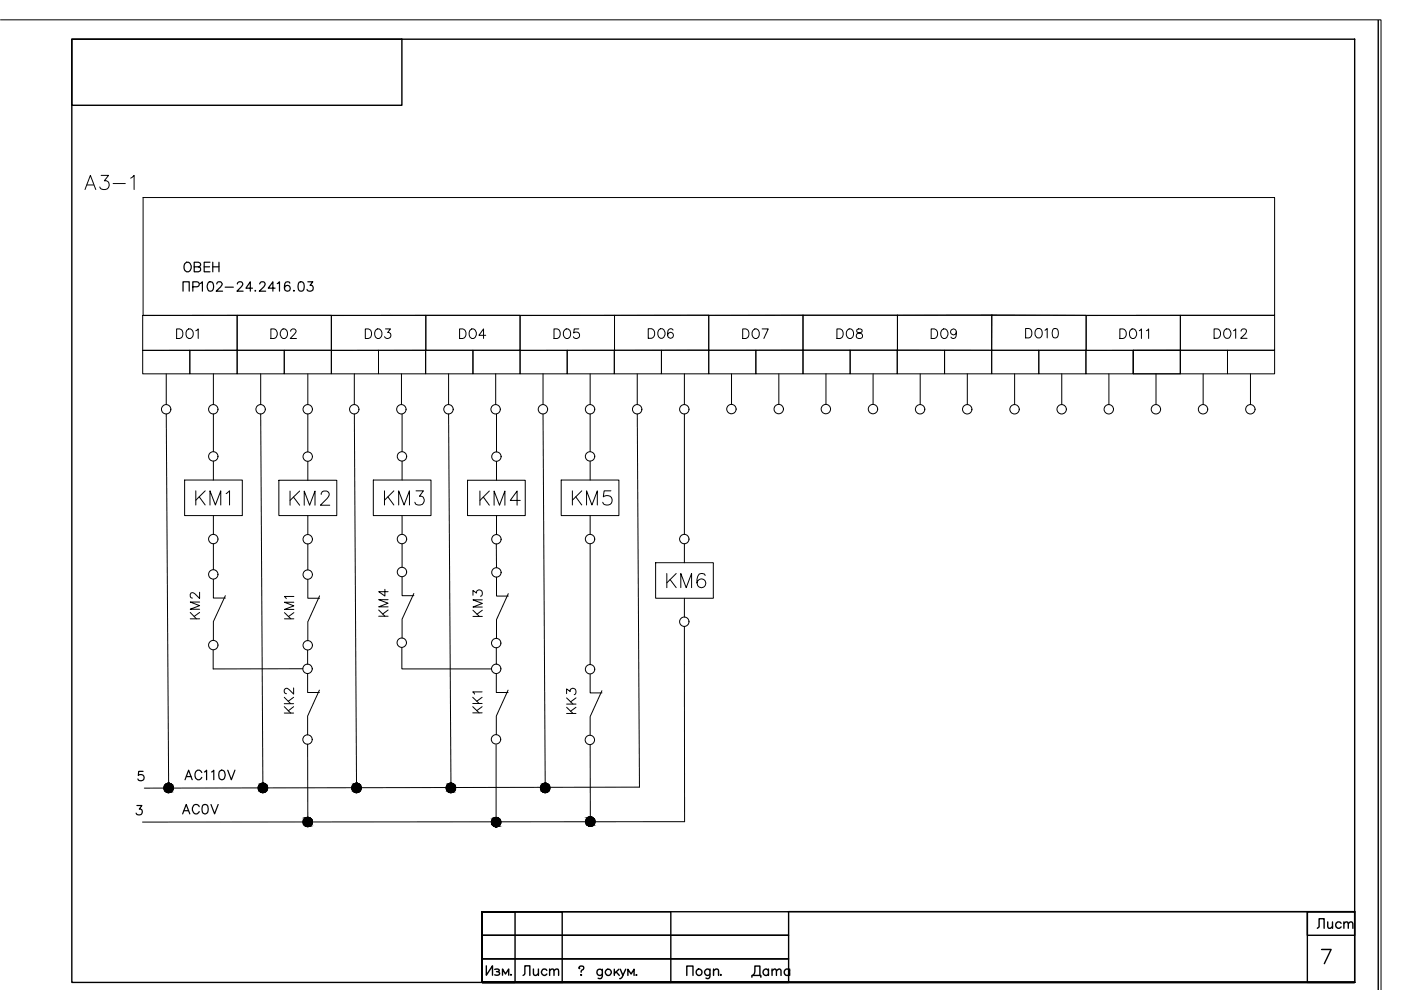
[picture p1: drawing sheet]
<svg xmlns="http://www.w3.org/2000/svg" width="297mm" height="210mm" viewBox="0 0 297 210" stroke-linecap="round" stroke-linejoin="round" font-family="sans-serif">
<g fill="none" stroke="#000" stroke-width=".3">
<path d="M15.2 8.3h272v200h-272zM15.2 8.3h70v14h-70zM292.2 4.2v205.7M102.2 193.3h17v15h-17h7v-15h-7v15v-15h40v15h-40zM102.2 198.3h65v5h-65zM102.2 193.3h65v5h-65zM277.2 193.3h10v15h-10zM277.2 193.3h10v5h-10zM102.2 208.3v-5h65v5h-65h185M103.1 204.8v2l1.3-2v2M104.9 205.5a.69 .69 0 0 1 1 .3l-.1 .1-.5 .1M105.6 206l.3 .4v.2a.81 .81 0 0 1-1 .1"/>
<path d="M106.5 206.8v-1.3l.7 1 .7-1v1.3M145.6 206.8v-2h1.3v2M150.5 205.8a.64 .64 0 0 0-.9-.1 .64 .64 0 0 0 0 .9 .64 .64 0 0 0 .9-.1M150.5 205.5v1.5a.52 .52 0 0 1-.6 .5l-.2-.1M151.3 205.8l.3-.2a.45 .45 0 0 1 .7 .2v1M151.3 205.5v1.3M152.8 206.6l-.1 .1h.2M280.2 201.3h2l-1.4 3"/>
<circle cx="148.2" cy="206.1" r=".67"/>
</g>
<path d="M167.2 193.3h120" fill="none" stroke="#000" stroke-width=".34"/>
<g fill="none" stroke="#000" stroke-width=".21">
<path d="M.1 4.2h292.7v205.7M30.3 41.9h239.9v25h-239.9zM30.3 74.3h9.9v5h-9.9zM30.3 66.9h20v7.4h-20zM35.2 79.3v6.5M40.2 74.3h10.1v5h-10.1zM45.2 79.3v6.5M50.3 74.3h10v5h-10zM50.3 66.9h20v7.4h-20zM55.3 79.3v6.5M60.3 74.3h10v5h-10zM65.3 79.3v6.5"/>
<path d="M70.3 74.3h9.9v5h-9.9zM70.3 66.9h20v7.4h-20zM75.1 79.3v6.5M80.2 74.3h10v5h-10zM85.1 79.3v6.5M90.2 74.3h10.1v5h-10.1zM90.3 66.9h20v7.4h-20zM95.1 79.3v6.5M100.3 74.3h10v5h-10zM105.1 79.3v6.5M110.3 74.3h10v5h-10zM110.3 66.9h20v7.4h-20z"/>
<path d="M115.1 79.3v6.5M120.3 74.3h9.9v5h-9.9zM125.1 79.3v6.5M130.2 74.3h10v5h-10zM130.3 66.9l20-.1v7.4l-20 .1zM135.1 79.3v6.5M140.2 74.3h10.1v5h-10.1zM145.1 79.3v6.5M150.3 74.3h10v5h-10zM150.3 66.9l20-.1v7.4l-20 .1zM155.1 79.3v6.5M160.3 74.3h10v5h-10z"/>
<path d="M165.1 79.3v6.5M170.3 74.3h9.9v5h-9.9zM170.3 66.8h20v7.4h-20zM175.1 79.3v6.5M180.2 74.3h10v5h-10zM185.1 79.3v6.5M190.2 74.3h10.1v5h-10.1zM190.3 66.8h20v7.5l-20-.1zM195.1 79.3v6.5M200.3 74.3h10v5h-10zM205.1 79.3v6.5M210.3 74.3h9.9v5h-9.9z"/>
<path d="M210.3 66.8l20 .1v7.4h-20zM215.1 79.3v6.5M220.2 74.3h10v5h-10zM225.1 79.3v6.5M230.2 74.3h10.1v5h-10.1zM230.3 66.9h20v7.4h-20zM235.1 79.3v6.5M240.3 74.3h10v5h-10zM245.1 79.3v6.5M250.3 66.9h19.9v7.4h-19.9zM250.3 74.3h10v5h-10zM255.1 79.3v6.5"/>
<path d="M260.3 74.3h9.9v5h-9.9zM265.1 79.3v6.5M35.2 87.8l.6 79.3M45.2 87.8v8M45.2 97.8v4M55.3 87.8l.4 79.3M65.3 87.8v8M65.3 97.8v4M75.1 87.8l.5 79.3M85.2 87.8v8M85.2 97.8v4M95.1 87.8l.5 79.3"/>
<path d="M105.3 87.8v8M105.3 97.8v4M115.1 87.8l.5 79.3M125.1 87.8v8M125.1 97.8v4M135.1 87.8l.5 79.1-105 .2M145.1 87.8v25.5M39.1 101.8h12.3v7.5h-12.3zM45.2 109.3v4M45.2 115.3v5.5M59.1 101.8h12.3v7.5h-12.3zM65.3 109.3v4"/>
<path d="M65.3 115.3v5.5M79.1 101.8h12.3v7.5h-12.3zM85.2 109.3v4M85.2 115.3v5M99.1 101.8h12.3v7.5h-12.3zM105.2 115.3l.1 5.1M105.3 109.3v4M119 101.8h12.2v7.5h-12.2zM125.1 109.3v4M125.1 115.3v25.6M139 119.3h12.2v7.5h-12.2zM145.1 115.3v4"/>
<path d="M45.2 137.8v4h19M45.2 122.8v4h2.6M47.8 126.3l-2.6 5.5v4M65.2 137.9v2.9M65.3 122.9v3.9h2.5M67.8 126.3l-2.5 5.5v4.1M85.2 137.3v4.5h19M85.2 122.3v4h2.5M87.7 125.8l-2.5 5.5v4M105.2 137.3v3.5M105.3 122.4v4h2.5M107.8 125.9l-2.5 5.5v4"/>
<path d="M145.1 126.8v4M145.1 132.8v41.4l-114.9 .1M65.2 142.8v4h2.5M65.2 157.8l.1 16.5M67.7 146.3l-2.5 5.5v4M105.2 157.9v16.4M105.2 142.8v4h2.5M107.7 146.3l-2.5 5.5v4M125.1 142.9v4h2.5M125.1 157.9l.1 16.3M127.6 146.4l-2.5 5.5v4"/>
<circle cx="35.2" cy="86.8" r=".99"/>
<circle cx="45.2" cy="96.8" r=".99"/>
<circle cx="45.2" cy="86.8" r=".99"/>
<circle cx="55.3" cy="86.8" r=".99"/>
<circle cx="65.2" cy="96.8" r=".99"/>
<circle cx="65.2" cy="86.8" r=".99"/>
<circle cx="75.1" cy="86.8" r=".99"/>
<circle cx="85.1" cy="86.8" r=".99"/>
<circle cx="85.2" cy="96.8" r=".99"/>
<circle cx="95.1" cy="86.8" r=".99"/>
<circle cx="105.1" cy="86.8" r=".99"/>
<circle cx="105.2" cy="96.8" r=".99"/>
<circle cx="115.1" cy="86.8" r=".99"/>
<circle cx="125.1" cy="96.8" r=".99"/>
<circle cx="125.1" cy="86.8" r=".99"/>
<circle cx="135.1" cy="86.8" r=".99"/>
<circle cx="145.1" cy="86.8" r=".99"/>
<circle cx="155.1" cy="86.7" r=".99"/>
<circle cx="165.1" cy="86.7" r=".99"/>
<circle cx="175.1" cy="86.7" r=".99"/>
<circle cx="185.1" cy="86.7" r=".99"/>
<circle cx="195.1" cy="86.8" r=".99"/>
<circle cx="205.1" cy="86.8" r=".99"/>
<circle cx="215.1" cy="86.8" r=".99"/>
<circle cx="225.1" cy="86.8" r=".99"/>
<circle cx="235.1" cy="86.8" r=".99"/>
<circle cx="245.1" cy="86.8" r=".99"/>
<circle cx="255.1" cy="86.8" r=".99"/>
<circle cx="265.1" cy="86.8" r=".99"/>
<circle cx="45.2" cy="114.3" r=".99"/>
<circle cx="65.2" cy="114.3" r=".99"/>
<circle cx="85.2" cy="114.3" r=".99"/>
<circle cx="105.2" cy="114.3" r=".99"/>
<circle cx="125.1" cy="114.3" r=".99"/>
<circle cx="145.1" cy="114.3" r=".99"/>
<circle cx="45.2" cy="136.8" r=".99"/>
<circle cx="45.2" cy="121.8" r=".99"/>
<circle cx="65.2" cy="121.8" r=".99"/>
<circle cx="65.2" cy="136.8" r=".99"/>
<circle cx="85.2" cy="136.3" r=".99"/>
<circle cx="85.2" cy="121.3" r=".99"/>
<circle cx="105.2" cy="136.3" r=".99"/>
<circle cx="105.2" cy="121.4" r=".99"/>
<circle cx="145.1" cy="131.8" r=".99"/>
<circle cx="65.2" cy="156.8" r=".99"/>
<circle cx="65.2" cy="141.8" r=".99"/>
<circle cx="105.2" cy="156.8" r=".99"/>
<circle cx="105.2" cy="141.8" r=".99"/>
<circle cx="125.1" cy="156.9" r=".99"/>
<circle cx="125.1" cy="141.9" r=".99"/>
<circle cx="35.7" cy="167" r=".99"/>
<circle cx="55.7" cy="167" r=".99"/>
<circle cx="65.2" cy="174.3" r=".99"/>
<circle cx="75.6" cy="167" r=".99"/>
<circle cx="95.6" cy="167" r=".99"/>
<circle cx="105.2" cy="174.3" r=".99"/>
<circle cx="115.6" cy="167" r=".99"/>
<circle cx="125.1" cy="174.2" r=".99"/>
</g>
<g fill="#000" stroke="#000" stroke-width=".21">
<path d="M35.7 166l.3 .1zM35.5 166.1h.5z"/>
<path d="M35.5 166.1l.7 .1zM35.3 166.2h.9z"/>
<path d="M35.5 168h.5zM35.5 168l.3 .1z"/>
<path d="M35.3 166.2l1.1 .1zM35.2 166.3h1.2z"/>
<path d="M35.3 168h.9zM35.3 168h.7z"/>
<path d="M35.2 166.3l1.3 .1-.1-.1zM35 166.4l.2-.1 1.3 .1z"/>
<path d="M35.2 167.9h1.2zM35.2 167.9l1 .1z"/>
<path d="M35 166.4l1.6 .2-.1-.2zM35 166.4l1.6 .2h-1.7z"/>
<path d="M35 167.7l1.4 .2 .1-.2zM35 167.7l1.4 .2h-1.2z"/>
<path d="M34.9 166.6l1.8 .1-.1-.1zM34.9 166.6l1.8 .1h-1.9z"/>
<path d="M34.9 167.6l1.6 .1 .1-.1zM34.9 167.6l1.6 .1h-1.5z"/>
<path d="M34.8 166.7l1.9 .2v-.2zM34.8 166.7l1.9 .2h-1.9z"/>
<path d="M34.8 167.4l1.8 .2 .1-.2zM34.8 167.4l1.8 .2h-1.7z"/>
<path d="M34.8 166.9l1.9 .2v-.2zM34.8 166.9l1.9 .2h-2z"/>
<path d="M34.7 167.1l2 .1v-.1zM34.7 167.1l2 .1h-1.9z"/>
<path d="M34.8 167.2l1.9 .2v-.2zM34.8 167.2l1.9 .2h-1.9z"/>
<path d="M55.7 166l.3 .1zM55.5 166.1h.5z"/>
<path d="M55.5 166.1l.7 .1zM55.3 166.2h.9z"/>
<path d="M55.5 168h.5zM55.5 168l.3 .1z"/>
<path d="M55.3 166.2l1 .1zM55.1 166.3h1.2z"/>
<path d="M55.3 168h.9zM55.3 168h.7z"/>
<path d="M55.1 166.3l1.4 .1-.2-.1zM55.1 166.3l1.4 .1h-1.5z"/>
<path d="M55.1 167.9h1.2zM55.1 167.9l1.1 .1z"/>
<path d="M55 166.4l1.6 .2-.1-.2zM55 166.4l1.6 .2h-1.7z"/>
<path d="M55 167.7l1.3 .2 .2-.2zM55 167.7l1.3 .2h-1.2z"/>
<path d="M54.9 166.6l1.8 .1-.1-.1zM54.9 166.6l1.8 .1h-1.9z"/>
<path d="M54.9 167.6l1.6 .1 .1-.1zM54.9 167.6l1.6 .1h-1.5z"/>
<path d="M54.8 166.7l1.9 .2v-.2zM54.8 166.7l1.9 .2h-1.9z"/>
<path d="M54.8 167.4l1.8 .2 .1-.2zM54.8 167.4l1.8 .2h-1.7z"/>
<path d="M54.8 166.9l2 .2-.1-.2zM54.8 166.9l2 .2h-2z"/>
<path d="M54.8 167.2l1.9 .2v-.2zM54.8 167.2l1.9 .2h-1.9z"/>
<path d="M54.8 167.1l1.9 .1 .1-.1zM54.8 167.1l1.9 .1h-1.9z"/>
<path d="M65.1 173.3h.4zM65 173.3h.5z"/>
<path d="M65 173.3l.7 .1zM64.8 173.4h.9z"/>
<path d="M65 175.2h.5zM65 175.2l.3 .1z"/>
<path d="M64.8 173.4l1.1 .1zM64.6 173.5l.2-.1 1.1 .1z"/>
<path d="M64.8 175.2h.9zM64.8 175.2h.7z"/>
<path d="M64.6 173.5l1.4 .1-.1-.1zM64.6 173.5l1.4 .1h-1.5z"/>
<path d="M64.6 175.1l1.1 .1 .2-.1zM64.6 175.1l1.1 .1z"/>
<path d="M64.5 173.6l1.6 .2-.1-.2zM64.4 173.8l.1-.2 1.6 .2z"/>
<path d="M64.5 174.9l1.4 .2 .1-.2zM64.5 174.9l1.4 .2h-1.3z"/>
<path d="M64.4 173.8l1.8 .1-.1-.1zM64.4 173.8l1.8 .1h-1.9z"/>
<path d="M64.4 174.8l1.6 .1 .1-.1zM64.4 174.8l1.6 .1h-1.5z"/>
<path d="M64.3 173.9l1.9 .2v-.2zM64.3 173.9l1.9 .2h-2z"/>
<path d="M64.3 174.6l1.8 .2 .1-.2zM64.3 174.6l1.8 .2h-1.7z"/>
<path d="M64.2 174.1l2 .2v-.2zM64.2 174.1l2 .2h-2z"/>
<path d="M64.2 174.3l2 .2v-.2zM64.2 174.3l2 .2h-2z"/>
<path d="M64.2 174.5l2 .1v-.1zM64.2 174.5l2 .1h-1.9z"/>
<path d="M75.5 166l.4 .1zM75.3 166.1h.6z"/>
<path d="M75.3 166.1l.8 .1zM75.2 166.2h.9z"/>
<path d="M75.3 168h.6zM75.3 168l.4 .1z"/>
<path d="M75.2 166.2l1 .1zM75 166.3h1.2z"/>
<path d="M75.2 168h.9zM75.2 168h.7z"/>
<path d="M75 166.3l1.4 .1-.2-.1zM75 166.3l1.4 .1h-1.5z"/>
<path d="M75 167.9h1.2zM75 167.9l1.1 .1z"/>
<path d="M74.9 166.4l1.5 .2v-.2zM74.9 166.4l1.5 .2h-1.7z"/>
<path d="M74.9 167.7l1.3 .2 .2-.2zM74.9 167.7l1.3 .2h-1.2z"/>
<path d="M74.7 166.6l1.8 .1-.1-.1zM74.7 166.6l1.8 .1h-1.8z"/>
<path d="M74.7 167.6l1.7 .1v-.1zM74.7 167.6l1.7 .1h-1.5z"/>
<path d="M74.7 166.7l1.9 .2-.1-.2zM74.7 166.7l1.9 .2h-2z"/>
<path d="M74.7 167.4l1.7 .2 .1-.2zM74.7 167.4l1.7 .2h-1.7z"/>
<path d="M74.6 166.9l2 .2v-.2zM74.6 166.9l2 .2h-2z"/>
<path d="M74.6 167.2l1.9 .2 .1-.2zM74.6 167.2l1.9 .2h-1.8z"/>
<path d="M74.6 167.1l2 .1v-.1zM74.6 167.1l2 .1h-2z"/>
<path d="M95.5 166l.4 .1zM95.3 166.1h.6z"/>
<path d="M95.3 166.1l.7 .1zM95.2 166.2h.8z"/>
<path d="M95.3 168h.6zM95.3 168l.4 .1z"/>
<path d="M95.2 166.2l1 .1zM95 166.3h1.2z"/>
<path d="M95.2 168h.8zM95.2 168h.7z"/>
<path d="M95 166.3l1.3 .1-.1-.1zM95 166.3l1.3 .1h-1.4z"/>
<path d="M95 167.9h1.2zM95 167.9l1 .1z"/>
<path d="M94.9 166.4l1.6 .2-.2-.2zM94.9 166.4l1.6 .2h-1.7z"/>
<path d="M94.9 167.7l1.3 .2 .1-.2zM94.9 167.7l1.3 .2h-1.2z"/>
<path d="M94.8 166.6l1.7 .1v-.1zM94.8 166.6l1.7 .1h-1.8z"/>
<path d="M94.8 167.6l1.5 .1 .2-.1zM94.8 167.6l1.5 .1h-1.4z"/>
<path d="M94.7 166.7l1.9 .2-.1-.2zM94.7 166.7l1.9 .2h-2z"/>
<path d="M94.7 167.4l1.8 .2v-.2zM94.7 167.4l1.8 .2h-1.7z"/>
<path d="M94.6 166.9l2 .2v-.2zM94.6 166.9l2 .2h-2z"/>
<path d="M94.6 167.1l2 .1v-.1zM94.6 167.1l2 .1h-2z"/>
<path d="M94.6 167.2l1.9 .2 .1-.2zM94.6 167.2l1.9 .2h-1.8z"/>
<path d="M105.1 173.3l.4 .1zM104.9 173.4h.6z"/>
<path d="M104.9 173.4h.7zM104.8 173.4h.8z"/>
<path d="M104.9 175.3h.6zM104.9 175.3h.4z"/>
<path d="M104.8 173.4l1 .1zM104.6 173.5l.2-.1 1 .1z"/>
<path d="M104.8 175.2h.8zM104.8 175.2l.7 .1z"/>
<path d="M104.6 173.5l1.3 .2-.1-.2zM104.6 173.5l1.3 .2h-1.4z"/>
<path d="M104.6 175.1l1 .1 .2-.1zM104.6 175.1l1 .1z"/>
<path d="M104.5 173.7l1.5 .1-.1-.1zM104.3 173.8l.2-.1 1.5 .1z"/>
<path d="M104.5 175l1.3 .1 .1-.1zM104.5 175l1.3 .1h-1.2z"/>
<path d="M104.3 173.8l1.8 .2-.1-.2zM104.3 173.8l1.8 .2h-1.8z"/>
<path d="M104.3 174.9l1.6 .1 .1-.1zM104.3 174.9l1.6 .1h-1.4z"/>
<path d="M104.3 174l1.9 .1-.1-.1zM104.3 174l1.9 .1h-2z"/>
<path d="M104.3 174.7l1.7 .2 .1-.2zM104.3 174.7l1.7 .2h-1.7z"/>
<path d="M104.2 174.1l2 .2v-.2zM104.2 174.1l2 .2h-2z"/>
<path d="M104.2 174.3l2 .2v-.2zM104.2 174.3l2 .2h-2z"/>
<path d="M104.2 174.5l1.9 .2 .1-.2zM104.2 174.5l1.9 .2h-1.8z"/>
<path d="M115.5 166l.4 .1zM115.3 166.1h.6z"/>
<path d="M115.3 166.1l.8 .1zM115.2 166.2h.9z"/>
<path d="M115.3 168h.6zM115.3 168l.4 .1z"/>
<path d="M115.2 166.2l1 .1zM115 166.3h1.2z"/>
<path d="M115.2 168h.9zM115.2 168h.7z"/>
<path d="M115 166.3l1.4 .1-.2-.1zM115 166.3l1.4 .1h-1.5z"/>
<path d="M115 167.9h1.2zM115 167.9l1.1 .1z"/>
<path d="M114.9 166.4l1.5 .2v-.2zM114.9 166.4l1.5 .2h-1.6z"/>
<path d="M114.9 167.7l1.3 .2 .2-.2zM114.9 167.7l1.3 .2h-1.2z"/>
<path d="M114.8 166.6l1.7 .1-.1-.1zM114.8 166.6l1.7 .1h-1.8z"/>
<path d="M114.8 167.6l1.6 .1v-.1zM114.8 167.6l1.6 .1h-1.5z"/>
<path d="M114.7 166.7l1.9 .2-.1-.2zM114.7 166.7l1.9 .2h-2z"/>
<path d="M114.7 167.4l1.7 .2 .1-.2zM114.7 167.4l1.7 .2h-1.6z"/>
<path d="M114.6 166.9l2 .2v-.2zM114.6 166.9l2 .2h-2z"/>
<path d="M114.6 167.2l1.9 .2 .1-.2zM114.6 167.2l1.9 .2h-1.8z"/>
<path d="M114.6 167.1l2 .1v-.1zM114.6 167.1l2 .1h-2z"/>
<path d="M125 173.2h.4zM124.9 173.2h.5z"/>
<path d="M124.9 173.2l.7 .1zM124.7 173.3h.9z"/>
<path d="M124.9 175.1h.5zM124.9 175.1l.4 .1z"/>
<path d="M124.7 173.3l1.1 .1zM124.5 173.4l.2-.1 1.1 .1z"/>
<path d="M124.7 175.1h.9zM124.7 175.1h.7z"/>
<path d="M124.5 173.4l1.4 .1-.1-.1zM124.5 173.4l1.4 .1h-1.5z"/>
<path d="M124.5 175l1.1 .1 .2-.1zM124.5 175l1.1 .1z"/>
<path d="M124.4 173.5l1.6 .2-.1-.2zM124.4 173.5l1.6 .2h-1.7z"/>
<path d="M124.4 174.9h1.5zM124.4 174.9l1.4 .1z"/>
<path d="M124.3 173.7l1.8 .1-.1-.1zM124.3 173.7l1.8 .1h-1.9z"/>
<path d="M124.3 174.7l1.6 .2 .1-.2zM124.3 174.7l1.6 .2h-1.5z"/>
<path d="M124.2 173.8l1.9 .2v-.2zM124.2 173.8l1.9 .2h-2z"/>
<path d="M124.2 174.6l1.8 .1 .1-.1zM124.2 174.6l1.8 .1h-1.7z"/>
<path d="M124.1 174l2 .2v-.2zM124.1 174l2 .2h-2z"/>
<path d="M124.1 174.2l2 .2v-.2zM124.1 174.2l2 .2h-2z"/>
<path d="M124.1 174.4l2 .2v-.2zM124.1 174.4l2 .2h-1.9z"/>
</g>
<path d="M29 170.8h1.1l-.6 .7a.66 .66 0 0 1 .6 1 .66 .66 0 0 1-1.2 .1v-.2M30.3 163.5h-.9l-.1 .9a.7 .7 0 0 1 1.1 0 .7 .7 0 0 1-.1 1 .7 .7 0 0 1-1.1-.2" fill="none" stroke="#000" stroke-width=".25"/>
<g font-size="6.6">
<text x="40.6" y="108.3">KM1</text>
<text x="80.8" y="108.3">KM3</text>
<text x="120.3" y="108.3">KM5</text>
<text x="140.4" y="125.9">KM6</text>
</g>
<g font-size="6.2">
<text x="17.3" y="41.3">A3-1</text>
<text x="60.7" y="108.3">KM2</text>
<text x="100.9" y="108.3">KM4</text>
<text x="121.7" y="208.8">докум.</text>
</g>
<text font-size="5.7" x="158.4" y="208.5">Дата</text>
<g font-size="5.3">
<text x="38.1" y="58.9">ОВЕН</text>
<text x="36.7" y="73">DO1</text>
<text x="56.4" y="73">DO2</text>
<text x="76.6" y="73">DO3</text>
<text x="96.7" y="73">DO4</text>
<text x="116.4" y="73">DO5</text>
<text x="136.5" y="73">DO6</text>
<text x="156.6" y="73">DO7</text>
<text x="176.4" y="73">DO8</text>
<text x="196.5" y="73">DO9</text>
<text x="216.6" y="73">DO10</text>
<text x="236.7" y="73">DO11</text>
<text x="256.5" y="73">DO12</text>
<text x="83.6" y="131.9" transform="rotate(-90 83.6 131.9)">KM4</text>
<text x="63.5" y="132.3" transform="rotate(-90 63.5 132.3)">KM1</text>
<text x="63.5" y="152.4" transform="rotate(-90 63.5 152.4)">KK2</text>
<text x="123.5" y="152.4" transform="rotate(-90 123.5 152.4)">KK3</text>
<text x="38.5" y="166.5">AC110V</text>
<text x="37.7" y="173.9">AC0V</text>
<text x="110.1" y="208.1">Лист</text>
</g>
<g font-size="4.9">
<text x="37.7" y="62.8">ПР102-24.2416.03</text>
<text x="103.4" y="131.9" transform="rotate(-90 103.4 131.9)">KM3</text>
<text x="43.4" y="132.3" transform="rotate(-90 43.4 132.3)">KM2</text>
<text x="103.4" y="152.4" transform="rotate(-90 103.4 152.4)">KK1</text>
<text x="278.3" y="197.9">Лист</text>
</g>
</svg>
